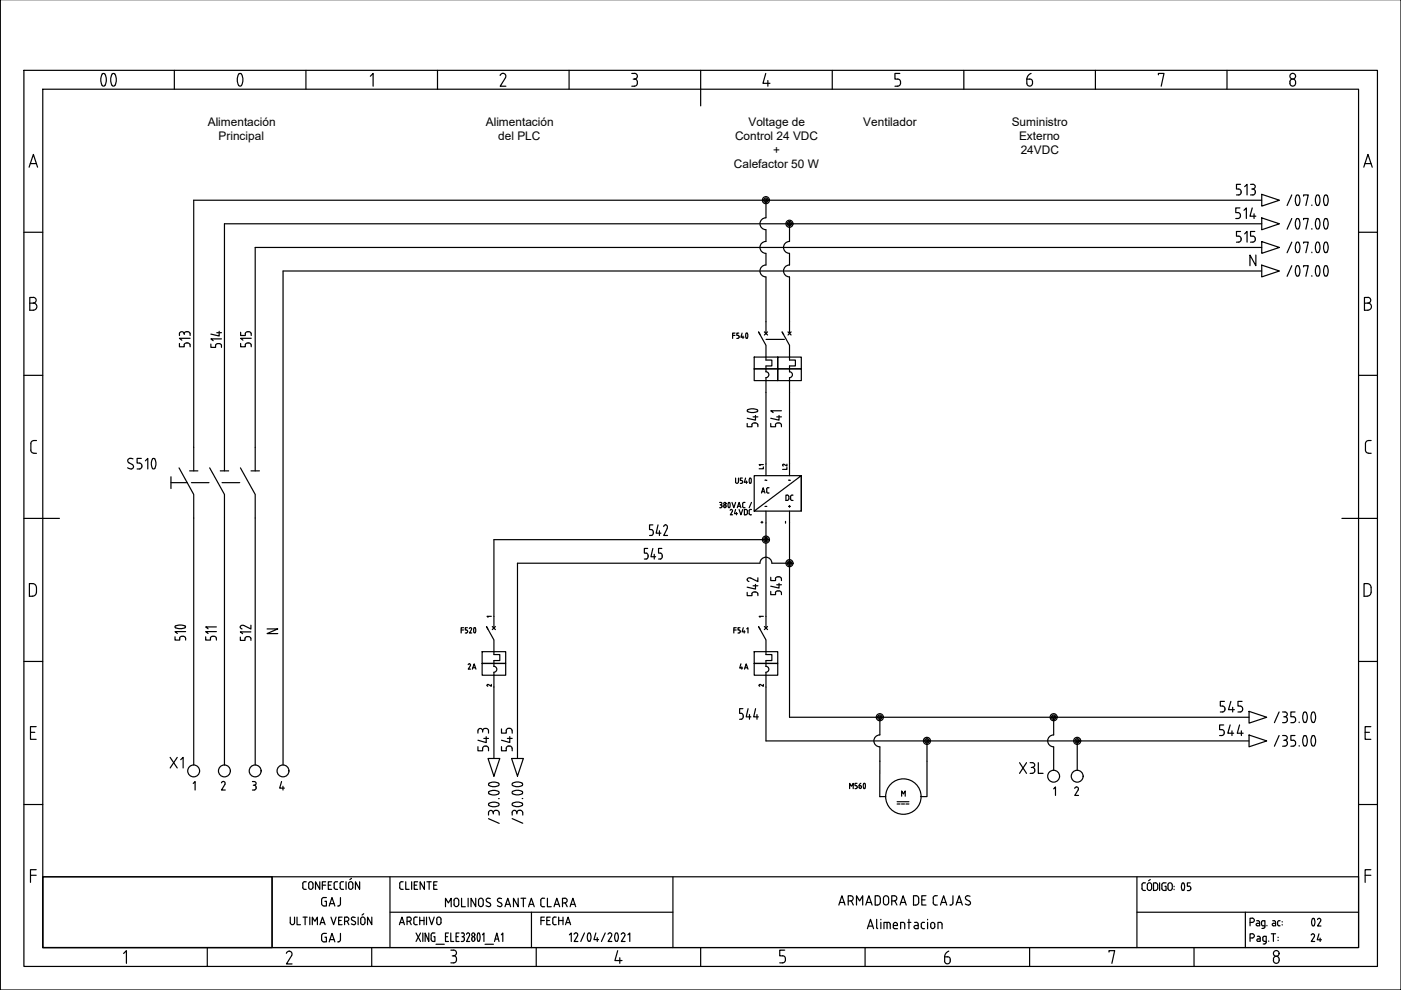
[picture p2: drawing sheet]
<svg xmlns="http://www.w3.org/2000/svg" width="297mm" height="210mm" viewBox="0 0 297 210" stroke-linecap="round" stroke-linejoin="round" font-family="sans-serif">
<g fill="none" stroke="#000" stroke-width=".25">
<path d="M.1 -.1v210h296.9v-210M5.1 14.9h286.9v190h-286.9zM9.1 18.9h278.9v182h-278.9zM37 14.9v4M64.9 14.9v4M78.5 16.2l.6-.6v2.7M92.8 14.9v4M106 16a.62 .62 0 0 1 .9-.4 .62 .62 0 0 1 .3 .9l-1.1 1.8h1.2M120.7 14.9v4M133.9 18.3h.6M133.9 15.6h.6M134.2 16.8h.3"/>
<path d="M134.5 15.6a.6 .6 0 0 1 .6 .6 .6 .6 0 0 1-.6 .6 .77 .77 0 0 1 .6 .7 .77 .77 0 0 1-.6 .8M148.6 14.9v7.6M162.4 15.6l-.6 2.1h1.4M162.8 17.1v1.2M176.5 14.9v4M189.7 18.3h.6M190.3 16.8a.77 .77 0 0 1 .6 .7 .77 .77 0 0 1-.6 .8M190.8 15.6h-1.1v1.2h.6M204.4 14.9v4M218.3 16.8a.73 .73 0 0 1 .6 .8 .73 .73 0 0 1-.8 .6l-.3-.3-.1-1.1h.6M218.6 15.6a1.37 1.37 0 0 0-.9 1.2M232.2 14.9v4"/>
<path d="M245.6 15.9v-.3h1.2l-.6 2.7M260.1 14.9v4M273.7 16.9a.68 .68 0 0 1 1 .6 .68 .68 0 0 1-1 .6l-.2-.7zM6.2 35.4l.9-2.7 .9 2.7M6.4 34.7h1.3M263 39.1h-.8v1l.7 .1 .2 .4M263.9 39.6l.5-.5v2.2M265.1 39.1h.5a.5 .5 0 0 1 .5 .5 .5 .5 0 0 1-.5 .5M289.1 35.4l.9-2.7 .9 2.7M289.4 34.7h1.3M5.1 49.2h4M162.4 53.7v2.5a1.26 1.26 0 0 0-1.3 1.2 1.26 1.26 0 0 0 1.3 1.3v12"/>
<path d="M162.4 42.5v3.7a1.27 1.27 0 0 0-1.3 1.3 1.27 1.27 0 0 0 1.3 1.2v2.5a1.26 1.26 0 0 0-1.3 1.3 1.26 1.26 0 0 0 1.3 1.2M167.4 53.7v2.5a1.26 1.26 0 0 0-1.3 1.2 1.26 1.26 0 0 0 1.3 1.3v12M167.4 47.4v3.8a1.26 1.26 0 0 0-1.3 1.3 1.26 1.26 0 0 0 1.3 1.2M263.1 40.8l-.2 .5h-.3M263.2 40.6v.2M265.4 40.1h.2M265.6 40.1a.6 .6 0 0 1 .6 .7M266.1 40.8l-.2 .5h-.3M266.3 54.1v2.2l-1.3-2.2v2.2M267.5 41.2l3.8 1.3-3.8 1.2zM267.5 46.2l3.8 1.2-3.8 1.3zM267.5 51.2l3.8 1.3-3.8 1.2z"/>
<path d="M267.5 56.2l3.8 1.3-3.8 1.2zM267.5 42.5h-226.4v57.3M267.5 47.4h-219.9v52.4M267.5 52.5h-213.4v47.3M267.5 57.5h-207.5v104.7M273.9 41.3l-1 2.3M273.9 46.3l-1 2.3M273.9 51.3l-1 2.3M273.9 56.3l-1 2.3M274.9 58.4l.2 .2 .3-.2M274.9 41.4l.2-.1a1.5 1.5 0 0 1 0 2.3 1.55 1.55 0 0 1-.2-2.2zM274.9 46.4l.2-.1a1.5 1.5 0 0 1 0 2.3 1.55 1.55 0 0 1-.2-2.2z"/>
<path d="M274.9 51.5l.2-.2a1.51 1.51 0 0 1 0 2.3l-.2-.1a2.11 2.11 0 0 1 0-2zM274.9 58.4a1.7 1.7 0 0 1 .2-2.1l.3 .1a2.13 2.13 0 0 1 0 2M276.4 41.6v-.3h1l-.5 2.3M276.4 46.6v-.3h1l-.5 2.3M276.4 51.6v-.3h1l-.5 2.3M276.4 56.6v-.3h1l-.5 2.3M278.1 43.5v.1M278.1 48.5v.1M278.1 53.5v.1M278.1 58.5v.1M279.1 58.4l.3 .2 .2-.2M279.1 41.4l.3-.1a1.5 1.5 0 0 1 0 2.3 1.55 1.55 0 0 1-.3-2.2z"/>
<path d="M279.1 46.4l.3-.1a1.5 1.5 0 0 1 0 2.3 1.55 1.55 0 0 1-.3-2.2zM279.1 51.5l.3-.2a1.51 1.51 0 0 1 0 2.3l-.3-.1a2.11 2.11 0 0 1 0-2zM279.1 58.4a1.7 1.7 0 0 1 .3-2.1l.2 .1a2.13 2.13 0 0 1 0 2M280.9 58.4l.2 .2 .3-.2M280.9 41.4l.2-.1a1.5 1.5 0 0 1 0 2.3 1.55 1.55 0 0 1-.2-2.2zM280.9 46.4l.2-.1a1.5 1.5 0 0 1 0 2.3 1.55 1.55 0 0 1-.2-2.2zM280.9 51.5l.2-.2a1.51 1.51 0 0 1 0 2.3l-.2-.1a2.11 2.11 0 0 1 0-2zM280.9 58.4a1.7 1.7 0 0 1 .2-2.1l.3 .1a2.13 2.13 0 0 1 0 2M288 49.2h4M5.1 79.6h4M6.3 64.3h.8M7.1 63a.6 .6 0 0 1 .6 .7 .6 .6 0 0 1-.6 .6 .75 .75 0 0 1 .7 .7 .75 .75 0 0 1-.7 .8"/>
<path d="M7.1 63.1h-.8v2.7h.8M38 72.8v.7h1.1v-.4M39 70.7a.51 .51 0 0 0-.5-.4 .51 .51 0 0 0-.5 .4v.4M39 73.1a.69 .69 0 0 1 .7-.4 .69 .69 0 0 1 .6 .4M39 70.7a.68 .68 0 0 1 .7-.4 .68 .68 0 0 1 .6 .4v.4M39.1 70.7v.2M40.3 71.7h-2.3l.6 .4M40.3 73.1v.4M46 70.5h1M46.5 72.8l.4 .2 .1 .7M46.5 72.8a.58 .58 0 0 0-.8 .4v.5h-1v-.7M46.5 70.2v1l-1.8-.4"/>
<path d="M47 71.9h-2.3l.5 .3M51 72.8v.7h1v-.4M51 70.4v.7h1v-.4a.67 .67 0 0 1 .6-.4 .67 .67 0 0 1 .6 .4M52 73.1a.67 .67 0 0 1 .6-.4 .67 .67 0 0 1 .6 .4M53.3 71.7h-2.3l.5 .4M53.3 70.7v.4M53.3 73.1v.4M155.3 71.1h.5M155.8 70.6h-.5v1.1M156.2 71.7h.3M156.6 70.6h-.4v.5l.4 .1 .1 .2-.2 .3M157.3 70.6l-.2 .9h.6"/>
<path d="M157.5 71.2v.5M158.3 70.6a.65 .65 0 0 1 0 1.1l-.2-.5zM159.9 78.2h5v2.5h-5zM159.9 75.7h5v2.5h-5zM161.1 70.9l-.3-.5 1.6 2.8v3.1h1.2v1.3h-1.2v1.2a.62 .62 0 0 1 .6 .6 .62 .62 0 0 1-.6 .7v.6M162.1 70.4l.6 .6M162.4 72h3.9M162.7 70.4l-.6 .6M164.9 78.2h5v2.5h-5zM164.9 75.7h5v2.5h-5zM166.1 70.9l-.3-.5 1.6 2.8v3.1h1.2v1.3h-1.2v1.2a.62 .62 0 0 1 .6 .6 .62 .62 0 0 1-.6 .7v18.3M167.1 70.4l.6 .6"/>
<path d="M167.7 70.4l-.6 .6M288 79.6h4M289.3 64.3h.7M290 63a.6 .6 0 0 1 .6 .7 .6 .6 0 0 1-.6 .6 .75 .75 0 0 1 .8 .7 .75 .75 0 0 1-.8 .8h-.7v-2.7h.7M6.5 95.4a.67 .67 0 0 0 .7 .7h.5M6.5 94.1v1.3M7.7 93.4h-.5a.67 .67 0 0 0-.7 .7M38 99.2l3.1 5.6v57.4M40.2 99.8h1.8M44.5 99.2l3.1 5.6v57.4M46.7 99.8h1.8M51 99.2l3.1 5.6v57.4"/>
<path d="M53.2 99.8h1.8M162.4 83.2v15.2M164.4 90.1a.69 .69 0 0 1 .6-.4 .69 .69 0 0 1 .7 .4M164.7 88.4h1M165.2 88.1v1l-1.8-.4M165.7 87.1h-2.3l.5 .4M165.7 90.1v.4M290.2 93.4a.67 .67 0 0 0-.7 .7v1.3a.67 .67 0 0 0 .7 .7M290.2 96.1h.5M290.2 93.4h.5M5.1 109.9h7.5M40.6 102.3h3.7"/>
<path d="M47.1 102.3h3.7M137.3 116.3h-.7v1h.6l.2 .5M137.4 118l-.2 .5h-.6M137.4 117.8v.2M138.4 116.3l-.4 1.7h1M138.7 117.5v1M140.3 116.3h-.7v1a.66 .66 0 0 1 .8 .4 .66 .66 0 0 1-.4 .8h-.4M152.6 106.5l.4 .1 .1 .2-.3 .2M152.7 107h.1M152.8 107a.31 .31 0 0 1 .3 .3 .31 .31 0 0 1-.3 .3h-.2M154.5 106.5a.63 .63 0 0 1 0 1.1l-.2-.5zM155.1 108l.2 .2v.2"/>
<path d="M155.1 108l-.3 .2M155.2 106.5l.4 1.1 .4-1.1M155.3 108.4l-.5 .7h.5M156 101.4l-.1 .8 .3 .3 .3-.2 .1-.9M156 108l-.3 .9h.6M156.2 108.7v.4M156.3 107.6l.4-1.1 .4 1.1M156.4 107.4h.6M156.7 108l.4 1.1 .4-1.1M157.4 101.4h-.4v.5h.4v.2M157.4 102.2v.2l-.4 .1M157.4 107.4l.2 .2h.4"/>
<path d="M157.5 102.1v.1M157.5 106.8v.6M157.8 108l.6 .2 .1 .6-.2 .3h-.5zM158 106.5l-.4 .1-.2 .2M158.1 101.4l-.3 .8h.7M158.3 102v.5M158.8 108.9l.2 .2h.3M158.8 108.3v.6M158.9 101.4v.8l.1 .3 .2-.1M159.3 108h-.3l-.2 .3M159.3 106.5l-.5 1.1M159.9 108.4v-7.5h10v7.5h-10l10-7.5v7.5"/>
<path d="M161.3 110.7h.4M161.6 110.5v.4M162.4 108.4v24.8M162.4 114.4h-57.7v18.8M163.6 119.4a1.26 1.26 0 0 0-1.2-1.3 1.26 1.26 0 0 0-1.3 1.3h-51.4v41.4M163.7 119.4h3.7M166.5 110.5v.4M167.4 108.4v43.7h97.4M284.5 109.9h7.5M7.7 124.5a.82 .82 0 0 0-.8-.8h-.7v2.7a1.17 1.17 0 0 0 1.4-.5l.1-.3M7.7 124.6v1M43.6 135v.7h1v-.4a.69 .69 0 0 1 .6-.4 .69 .69 0 0 1 .7 .4v.4"/>
<path d="M45.9 133.9h-2.3l.5 .4M45.9 132.9h-2.3l.5 .4M51.7 132.6a.43 .43 0 0 0-.7 .1 .43 .43 0 0 0 .3 .6M52.4 135l-.4 .2v.6h-1v-.7M52.5 135a.56 .56 0 0 1 .7 .4M53.2 134h-2.2l.4 .4M53.2 132.6v.8l-1.5-.8M53.2 135.4v.4M97.8 133.6h.5M98.3 133.1h-.5v1.1M99.1 133.1h-.5v.5h.5v.2M99.1 133.9v.2l-.5 .1"/>
<path d="M99.2 133.8v.2M99.5 133.3l.3-.2 .2 .1-.5 1h.5M100.5 133.1h.1a.63 .63 0 0 1 0 1.1l-.1-.1M100.5 133.1l-.1 .5 .1 .5M102.2 138.2h5v2.5h-5zM103.4 133.4l-.2-.5 1.5 2.8v3.1h1.3v1.3h-1.3v1.2M104.4 132.8l.6 .7M105 132.8l-.6 .7M155.6 133.6h.5M156.1 133.1h-.5v1.1M156.9 133.1h-.4v.5h.4l.1 .2-.1 .3-.4 .1M157.6 133.1l-.3 .9h.7"/>
<path d="M157.8 133.7v.5M158.3 133.3l.3-.2v1.1M159.9 138.2h5v2.5h-5zM161.1 133.4l-.3-.5 1.6 2.8v3.1h1.2v1.3h-1.2v1.2M162.1 132.8l.6 .7M162.7 132.8l-.6 .7M290.7 124.5a.82 .82 0 0 0-.8-.8h-.7v2.7a1.17 1.17 0 0 0 1.4-.5l.1-.3M290.7 124.6v1M5.1 140.2h4M6.5 155.3h.9M7.7 154.1h-1.2v2.7h1.2M102.2 140.7h5v2.5h-5z"/>
<path d="M104.7 141.3a.62 .62 0 0 1 .6 .6 .62 .62 0 0 1-.6 .6M104.7 142.6v18.2M156.8 152.5h.4M157.2 151.2a.66 .66 0 0 1 .4 .7 .66 .66 0 0 1-.4 .6M157.5 150.3h-.7v.9h.4M158.6 150.3l-.4 1.7h1M158.9 151.5v1M159.9 140.7h5v2.5h-5zM160.2 150.3l-.4 1.7h1M160.5 151.5v1M162.4 141.3a.62 .62 0 0 1 .6 .6 .62 .62 0 0 1-.6 .6v14.6h102.4M186.5 152.1v3.7a1.26 1.26 0 0 0-1.2 1.3 1.26 1.26 0 0 0 1.2 1.2"/>
<path d="M186.5 158.4v10.5h1.3M196.5 157.1v11.8h-1.2M223.4 152.1v3.7a1.26 1.26 0 0 0-1.3 1.3 1.26 1.26 0 0 0 1.3 1.2M223.4 158.4v4.9M228.4 157.1v6.2M264.8 155.8l3.8 1.3-3.8 1.2zM264.8 150.8l3.8 1.3-3.8 1.2zM271.2 155.9l-1 2.3M271.2 151l-1 2.2M271.9 155.9h.5a.5 .5 0 0 1 .5 .5 .5 .5 0 0 1-.5 .5M271.9 151h.5a.5 .5 0 0 1 .5 .5 .5 .5 0 0 1-.5 .4M271.9 158.2h.5"/>
<path d="M271.9 153.2h.5M272.2 157h.2M272.2 152h.2M272.4 156.9l.5 .3v.2M272.4 151.9l.3 .1 .2 .4M272.9 157.7l-.2 .4-.3 .1M272.9 152.7l-.2 .4-.3 .1M273 152.5v.2M273 157.5v.2M273.7 158.2h.5M273.7 153.2h.5M274.6 155.9h-.9v1.1h.7l.3 .4"/>
<path d="M274.6 151h-.9v1l.5-.1a.64 .64 0 0 1 .5 .7 .64 .64 0 0 1-.5 .6M274.7 157.5a.56 .56 0 0 1-.5 .7M275.4 153.1v.1M275.4 158.1v.1M276.4 156.1l.3-.2a1.51 1.51 0 0 1 0 2.3l-.3-.1a2.11 2.11 0 0 1 0-2zM276.4 151.1l.3-.1a1.5 1.5 0 0 1 0 2.2 1.55 1.55 0 0 1-.3-2.1zM278.2 156.1l.2-.2a1.51 1.51 0 0 1 0 2.3l-.2-.1a2.11 2.11 0 0 1 0-2zM278.2 151.1l.2-.1a1.5 1.5 0 0 1 0 2.2 1.55 1.55 0 0 1-.2-2.1zM288 140.2h4M289.4 155.3h1M290.6 154.1h-1.2v2.7h1.2M5.1 170.6h4"/>
<path d="M41 166.1l.4-.4v1.8M46.9 166l.1-.2a.4 .4 0 0 1 .6 0 .4 .4 0 0 1 .1 .5l-.7 1.2h.8M53.5 165.7h.4a.39 .39 0 0 1 .4 .4 .39 .39 0 0 1-.4 .4M53.7 166.5h.2M53.9 166.5l.4 .4M54.3 167.1l-.2 .3-.6 .1M54.3 166.9v.2M59.7 165.7l-.4 1.4h1M60 166.7v.8M103.5 160.8h2.5l-1.3 3.8zM103.6 173.6l2.2 1M103.7 170.3l-.1 .3 .1 .2"/>
<path d="M103.7 167.8l-.1 .3 .1 .2M103.7 166.1l-.1 .2 .1 .3M103.7 170.3a1.66 1.66 0 0 1 2.1 .3l-.1 .2a2.11 2.11 0 0 1-2 0M103.7 167.8a1.66 1.66 0 0 1 2.1 .3l-.1 .2a2.11 2.11 0 0 1-2 0M103.7 166.1a1.66 1.66 0 0 1 2.1 .2l-.1 .3a2.11 2.11 0 0 1-2 0M104.6 172.3a.5 .5 0 0 0-.5-.5 .5 .5 0 0 0-.5 .5v.5M104.6 172.3a.64 .64 0 0 1 .6-.5 .64 .64 0 0 1 .6 .5M104.6 172.3v.3M105.7 169.3h.1M105.8 172.3v.5M108.5 160.8h2.5l-1.3 3.8zM108.6 172.3a.5 .5 0 0 1 .5-.5 .5 .5 0 0 1 .5 .5"/>
<path d="M108.6 173.6l2.2 1M108.6 172.3v.5M109.6 172.3a.62 .62 0 0 1 .6-.5 .62 .62 0 0 1 .6 .5v.5M109.6 172.3v.3M110.7 170.3l.1 .2-.1 .3M110.7 167.8l.1 .2-.1 .3M110.7 166.1l.1 .2-.1 .3M110.7 170.3a1.7 1.7 0 0 0-2.1 .2 1.55 1.55 0 0 0 2.1 .3M110.7 167.8a1.7 1.7 0 0 0-2.1 .2 1.55 1.55 0 0 0 2.1 .3M110.7 166a1.67 1.67 0 0 0-2.1 .3 1.55 1.55 0 0 0 2.1 .3M110.7 169.3h.1M180.1 167.2v-1.1l.4 .6 .4-.6v1.1"/>
<path d="M181.3 167.2h.2M181.7 166.1h-.4v.5h.4l.1 .2-.3 .4M182.1 166.6h.3a.29 .29 0 0 1 .2 .3 .29 .29 0 0 1-.4 .2zM182.5 166.1l-.4 .5M183.2 166.1a.65 .65 0 0 1 0 1.1l-.2-.6zM223.4 167.3l.4-.5v1.8M227.9 167.2v-.2a.4 .4 0 0 1 .6-.1 .4 .4 0 0 1 .1 .5l-.7 1.2h.8M288 170.6h4M6.5 185.6h1.2M7.7 184.4h-1.2v2.7M9.1 185.9h48.6v15h-48.6zM9.1 185.9h278.9v15h-278.9z"/>
<path d="M57.7 185.9v15M61.5 194.5v1.1M61.5 195.6a.46 .46 0 0 0 .5 .5 .46 .46 0 0 0 .4-.5M62.4 194.5v1.1M63 194.5v1.6h.7M64.2 194.5h.9M64.7 194.5v1.6M64.9 187h-.5a1.44 1.44 0 0 0-.2 1.4l.7 .2M65.4 187.4a.46 .46 0 0 1 .5-.5 .46 .46 0 0 1 .4 .5M65.5 187.4v.7M65.7 194.5v1.6M66.2 196.1v-1.6l.6 .8 .5-.8v1.6"/>
<path d="M66.4 187.4l-.1 .7a.46 .46 0 0 1-.4 .5 .46 .46 0 0 1-.5-.5M67.8 187v1.6l-.9-1.6v1.6M67.8 196.1l.6-1.6 .5 1.6M68.3 187.7h.8M69.1 187h-.8v1.6M69.6 187.7h.5M70.2 194.5l.5 1.6 .6-1.6M70.3 187h-.7v1.6h.7M70.9 187.4v.8M71.6 187h-.6l-.2 .3M72.1 187.4v.8M72.5 194.5h-.7v1.6h.7"/>
<path d="M72.8 187h-.5l-.2 .3M73.4 187v1.6M73.5 194.4a.46 .46 0 0 1 .5 .5 .46 .46 0 0 1-.5 .4M73.5 194.5h-.4v1.6M73.9 187.4a.46 .46 0 0 1 .5-.5 .46 .46 0 0 1 .4 .5M73.9 187.4v.7M74.5 186.2l-.3 .3M74.8 187.4v.7M74.9 194.5h.4M74.9 194.4l-.4 .3 .2 .4M75.2 195.4l.2 .4-.4 .3M75.9 194.5v1.6"/>
<path d="M76.2 187v1.6l-.8-1.6v1.6M76.5 195.6a.46 .46 0 0 0 .4 .5 .46 .46 0 0 0 .5-.5M76.5 195.6v-.7a.46 .46 0 0 1 .4-.5 .46 .46 0 0 1 .5 .5v.7M77.1 193.7l-.3 .3M78.8 194.5v1.6l-.9-1.6v1.6M82.7 193.4h60M82.7 185.9v15M84.7 196.1l.5-1.6 .6 1.6M84.8 195.6h.8M85.1 186.9l-.2 .1a1.44 1.44 0 0 0-.1 1.4l.3 .2M85.2 188.6h.3M85.2 187h.3"/>
<path d="M86 187v1.6h.7M86.3 195.3h.4M86.7 194.4a.46 .46 0 0 1 .5 .5 .46 .46 0 0 1-.5 .4M86.7 194.5h-.4v1.6M86.8 195.3l.4 .8M87.3 187v1.6M87.8 187.7h.6M88.1 194.4l-.2 .1a1.44 1.44 0 0 0-.1 1.4l.7 .2M88.1 194.5h.4M88.2 197.8l1 1.8M88.5 187h-.7v1.6h.7M89 194.5v1.6"/>
<path d="M89 195.2h.9M89.2 197.8l-1 1.8M89.6 197.8v1.8M89.9 194.5v1.6M90 187v1.6l-.9-1.6v1.6M90.4 194.5v1.6M90.5 187h.9M90.9 197.8v1.8l-.8-1.8v1.8M91 194.5l.5 1.6 .6-1.6M91 187v1.6M92 187.7h.5M92.2 197.8l-.6 .1a1.54 1.54 0 0 0 0 1.6l.6 .1v-1h-.2"/>
<path d="M92.6 195.6a.46 .46 0 0 0 .4 .5 .46 .46 0 0 0 .5-.5M92.6 195.6v-.7a.46 .46 0 0 1 .4-.5 .46 .46 0 0 1 .5 .5v.7M92.7 187h-.7v1.6h.7M94.5 192.2v-1.7l.6 .9 .6-.9v1.7M94.5 198.6h.4M95.1 197.8h-.6v1.8h.6M95.6 197.8v1.8h.6M96.3 190.7a.5 .5 0 0 1 .6-.3 .5 .5 0 0 1 .3 .5v.8a.49 .49 0 0 1-.4 .5 .49 .49 0 0 1-.5-.5zM96.7 198.6h.5M97.3 197.8h-.6v1.8h.6M97.8 197.8h.3a.4 .4 0 0 1 .4 .4 .4 .4 0 0 1-.4 .4M97.9 190.5v1.7h.8"/>
<path d="M98 198.6a.51 .51 0 0 1 .5 .4 .51 .51 0 0 1-.4 .6h-.3M98.9 198.1l.3-.3a.39 .39 0 0 1 .3 .6M99.3 190.5v1.7M99.5 198.4l-.6 1.2h.7M100.2 198.7a.45 .45 0 0 1 .5 .4 .45 .45 0 0 1-.5 .4l-.2-.5zM100.9 190.5v1.7l-1-1.7v1.7M101.3 197.9h.3M101.3 199.5h.3M101.3 197.9a2.06 2.06 0 0 0 0 1.6M101.5 190.7a.5 .5 0 0 1 .6-.3 .5 .5 0 0 1 .4 .5v.8a.5 .5 0 0 1-.5 .5 .5 .5 0 0 1-.5-.5zM101.6 197.9a2.06 2.06 0 0 1 0 1.6M102.3 198.2l.3-.4v1.8"/>
<path d="M103 192l.6 .2M103.3 191.2l.7 .6v.3l-.3 .1M104 190.5a.47 .47 0 0 0-.7 0 .47 .47 0 0 0 0 .7M104.8 199.6l.5-1.8 .5 1.8M105 199.1h.7M106.3 198.2l.3-.4v1.8M106.3 190.5a.47 .47 0 0 0-.6 0 .47 .47 0 0 0 0 .7l.5 .3a.44 .44 0 0 1 .1 .6 .44 .44 0 0 1-.7 0l-.1-.1M107.1 192.2l.6-1.7 .6 1.7M107.2 191.7h.9M109.9 190.5v1.7l-1-1.7v1.7M110.5 190.5h1M111 190.5v1.7"/>
<path d="M112.1 192.2l.6-1.7 .6 1.7M112.2 191.7h.9M112.7 193.4v7.5M114.6 191.8l.3 .4h.2M115.5 190.5l-.4-.1-.4 .3v1.1M116.1 190.5v1.7h.8M117.5 192.2l.6-1.7 .6 1.7M117.6 191.7h.9M119.3 191.4h.5M119.8 190.4a.5 .5 0 0 1 .5 .5 .5 .5 0 0 1-.5 .5M119.8 190.5h-.5v1.7M119.9 191.4l.4 .8"/>
<path d="M120.7 198.2l.4-.4v1.8M120.9 192.2l.6-1.7 .6 1.7M121 191.7h.9M122.5 198.4l-.8 1.2h.8M123.9 197.8l-.8 1.8M124.7 197.9l.2-.1a1.23 1.23 0 0 1 0 1.8h-.1a1.44 1.44 0 0 1-.1-1.7zM126.3 197.8l-.4 1.4h1M126.6 198.8v.8M128.3 197.8l-.8 1.8M128.9 198.1a.41 .41 0 0 1 .5-.3 .41 .41 0 0 1 .3 .6l-.8 1.2h.8M130.5 197.9a1.68 1.68 0 0 0 0 1.6M130.5 197.9l.2-.1a1.23 1.23 0 0 1 0 1.8l-.2-.1"/>
<path d="M131.7 198.1l.1-.2a.4 .4 0 0 1 .5 0 .4 .4 0 0 1 .2 .5l-.8 1.2h.8M133.1 198.2l.4-.4v1.8M142.7 185.9v15M177.8 191.9l.7-2 .7 2M178 191.3h1M179.8 191h.6M180.4 191a.54 .54 0 0 0 .5-.5 .54 .54 0 0 0-.5-.6h-.6v2M180.5 191l.4 .9M181.6 191.9v-2l.7 1.1 .6-1.1v2M183.6 191.9l.6-2 .7 2M183.8 191.3h.9M183.9 196.9l.7-2 .6 2"/>
<path d="M184.1 196.4h.9M185.6 189.9h.4a.64 .64 0 0 1 .7 .6l-.1 .8a.6 .6 0 0 1-.6 .6h-.4zM185.9 194.9v1.8l.2 .2M186.8 194.9v.1M186.8 195.6v1.3M188.1 195.6v1.3M188.3 195.6l.4 .1 .1 1.2M188.3 195.6h-.9v1.3M188.4 190.5a.54 .54 0 0 0-.5-.6 .54 .54 0 0 0-.6 .6v.8a.54 .54 0 0 0 .6 .6 .54 .54 0 0 0 .5-.6M188.4 190.5v.8M189.1 191h.5M189.4 196.2h.9a.45 .45 0 0 0-.3-.6 .45 .45 0 0 0-.6 .4v.7l.3 .2"/>
<path d="M189.6 191a.54 .54 0 0 0 .5-.5 .54 .54 0 0 0-.5-.6h-.5v2M189.7 196.9h.6M189.7 191l.5 .9M190.8 191.9l.7-2 .6 2M191 191.3h.9M191.4 195.6l.4 .1v1.2M191.4 195.6h-.4v1.3M192.5 195.6h.6M192.7 194.9v2M193.9 195.6h.4M194.2 189.9a.6 .6 0 0 1 .6 .6v.8a.6 .6 0 0 1-.6 .6M194.2 189.9h-.5v2h.5"/>
<path d="M194.3 195.6l.3 .1 .1 1.2h-.6M194.7 196.2h-.6a.33 .33 0 0 0-.3 .4 .33 .33 0 0 0 .3 .3M195.4 190.8h.7M195.7 195.6h-.2a.92 .92 0 0 0 0 1.2l.2 .1M195.7 195.6h.3M195.7 196.9h.3M196.3 189.9h-.9v2h.9M196.7 194.9v.1M196.7 195.6v1.3M197.4 195.8a.43 .43 0 0 1 .5-.2 .43 .43 0 0 1 .3 .4v.5a.43 .43 0 0 1-.4 .4 .43 .43 0 0 1-.5-.4zM198.7 189.9l-.6 .1a1.72 1.72 0 0 0-.2 1.6l.2 .2 .6 .1M199.3 195.6l.4 .1v1.2"/>
<path d="M199.4 195.6h-.5v1.3M199.4 191.9l.7-2 .6 2M199.6 191.3h.9M202 191.5a.49 .49 0 0 1-.6 .4M202 189.9v1.6M202.7 191.9l.7-2 .6 2M202.9 191.3h.9M205.7 190a.51 .51 0 0 0-.8 0 .51 .51 0 0 0 0 .7l.6 .4a.49 .49 0 0 1 .1 .7 .49 .49 0 0 1-.7 0l-.2-.1M241.1 185.9v15M241.1 193.4h46.9M242.5 187.2h-.2a1.44 1.44 0 0 0-.1 1.4l.7 .2M242.5 187.2h.4"/>
<path d="M243.3 188.3a.46 .46 0 0 0 .4 .5 .46 .46 0 0 0 .5-.5M243.3 188.4v-.8a.46 .46 0 0 1 .4-.4 .46 .46 0 0 1 .5 .4v.8M243.9 186.5l-.4 .2M245 187.2h.2l.3 .5M245 187.2h-.4v1.6h.4M245.5 188.3l-.3 .4-.2 .1M264 193.4v7.5M265 198.9h.5a.44 .44 0 0 0 .4-.5 .44 .44 0 0 0-.4-.4h-.5v1.6M265 195.6h.5a.44 .44 0 0 0 .4-.5 .44 .44 0 0 0-.4-.4h-.5v1.6M266.4 195.2h.3M266.6 198.5l.4 .1 .2 .2v.8h-.5M266.7 199.1l-.2 .2 .2 .3"/>
<path d="M266.7 195.2l.3 .3M266.7 199.1h.5M267.1 195.5v.8l-.7-.1 .1-.4h.6M267.6 196.8h.3M267.7 199.3l.4 .3M267.7 199.3l.1-.6 .7-.2v1.3M268.1 199.6h.4M268.2 196.5l-.3 .3M268.2 196.3l-.7-.2v-.6l.1-.2 .6-.1v1.3M268.4 199.8l-.1 .3h-.5M268.6 196.2v.1M269 199.5v.1"/>
<path d="M269.5 198h1M269.8 195.2l.6 .2 .1 .9h-.6l-.2-.3 .2-.2h.6M270 198v1.6M271 198.7v.1M271 199.3v.1M271.4 195.2l-.5 .2v.6l.1 .3h.4M271.9 195.4v.1M271.9 196v.1M289.4 185.6h1.2M290.6 184.4h-1.2v2.7M26.2 202.2l.6-.6v2.7M43.9 200.9v4"/>
<path d="M60.7 202.1a.61 .61 0 0 1 .8-.4 .61 .61 0 0 1 .3 .9M61.8 202.6l-1.1 1.8h1.2M78.8 200.9v4M92.4 200.2h1.8M95.6 201.5h.6M95.9 202.7h.3M96.2 201.4a.6 .6 0 0 1 .6 .6 .6 .6 0 0 1-.6 .6M96.2 202.6a.6 .6 0 0 1 .6 .6M96.8 203.3a.69 .69 0 0 1-.6 .8h-.6M102.8 200.2h1.8M113.7 200.9v4M131 201.6l-.6 2.1h1.5"/>
<path d="M131.4 203.1v1.2M148.6 200.9v4M165.3 204.1h.6M165.9 202.6a.6 .6 0 0 1 .6 .6M166.4 201.5h-1.1v1.2h.6M166.5 203.3a.69 .69 0 0 1-.6 .8M183.4 200.9v4M200.9 202.9a.73 .73 0 0 1 .6 .8 .73 .73 0 0 1-.9 .6l-.3-.5M200.9 202.9h-.6v.9M201.2 201.7a1.37 1.37 0 0 0-.9 1.2M218.3 200.9v4M235.1 201.9v-.3h1.2l-.6 2.7"/>
<path d="M253.2 200.9v4M270 203.4a.6 .6 0 0 1 .6-.7 .6 .6 0 0 1 .6 .7M270 203.4a.62 .62 0 0 0 .4 .8 .62 .62 0 0 0 .8-.6M271.2 203.4v.3"/>
<circle cx="274.1" cy="16.2" r=".6"/>
<circle cx="162.4" cy="42.4" r=".75"/>
<circle cx="162.4" cy="42.4" r=".48"/>
<circle cx="162.4" cy="42.4" r=".24"/>
<circle cx="167.4" cy="47.4" r=".75"/>
<circle cx="167.4" cy="47.4" r=".48"/>
<circle cx="167.4" cy="47.4" r=".24"/>
<circle cx="153.7" cy="107.3" r=".28"/>
<circle cx="153.7" cy="106.8" r=".24"/>
<circle cx="162.4" cy="114.4" r=".75"/>
<circle cx="162.4" cy="114.4" r=".48"/>
<circle cx="162.4" cy="114.4" r=".24"/>
<circle cx="167.4" cy="119.4" r=".75"/>
<circle cx="167.4" cy="119.4" r=".48"/>
<circle cx="167.4" cy="119.4" r=".24"/>
<circle cx="186.5" cy="152.1" r=".75"/>
<circle cx="186.5" cy="152.1" r=".48"/>
<circle cx="186.5" cy="152.1" r=".24"/>
<circle cx="196.5" cy="157.1" r=".75"/>
<circle cx="196.5" cy="157.1" r=".48"/>
<circle cx="196.5" cy="157.1" r=".24"/>
<circle cx="223.4" cy="152.1" r=".75"/>
<circle cx="223.4" cy="152.1" r=".48"/>
<circle cx="223.4" cy="152.1" r=".24"/>
<circle cx="228.4" cy="157.1" r=".75"/>
<circle cx="228.4" cy="157.1" r=".48"/>
<circle cx="228.4" cy="157.1" r=".24"/>
<circle cx="41.1" cy="163.5" r="1.26"/>
<circle cx="47.6" cy="163.5" r="1.26"/>
<circle cx="54.1" cy="163.5" r="1.26"/>
<circle cx="60" cy="163.5" r="1.26"/>
<circle cx="191.5" cy="168.9" r="3.8"/>
<circle cx="223.4" cy="164.6" r="1.26"/>
<circle cx="228.4" cy="164.6" r="1.26"/>
<circle cx="100.3" cy="198.2" r=".36"/>
<circle cx="270.6" cy="202.1" r=".6"/>
</g>
<g font-size="9.3">
<text x="16.6" y="20.8">00</text>
<text x="45.5" y="20.8">0</text>
</g>
<text font-size="8.4" x="25" y="102">S510</text>
<text font-size="7.1" x="41.3" y="137.6" transform="rotate(-90 41.3 137.6)">510</text>
<g font-size="6.6">
<text x="162.3" y="91.7" transform="rotate(-90 162.3 91.7)">540</text>
<text x="247.3" y="190.9">05</text>
<text x="274.8" y="198.3">02</text>
</g>
<g font-size="5.7">
<text x="261.1" y="47.6">514</text>
<text x="257.5" y="157.3">544</text>
</g>
<g font-size="5.3">
<text x="261.4" y="52.6">515</text>
<text x="136.9" y="114.7">542</text>
<text x="161.9" y="127.7" transform="rotate(-90 161.9 127.7)">542</text>
<text x="166.9" y="127.4" transform="rotate(-90 166.9 127.4)">545</text>
<text x="257.9" y="152">545</text>
<text x="104.8" y="160.5" transform="rotate(-90 104.8 160.5)">543</text>
<text x="109.7" y="160.5" transform="rotate(-90 109.7 160.5)">545</text>
<text x="35.3" y="164">X1</text>
<text x="215.2" y="165.1">X3L</text>
<text x="67.4" y="201.1">GAJ</text>
</g>
<text font-size="4.9" x="67.4" y="193.3">GAJ</text>
<g font-size="4.4">
<text x="98.4" y="143.2">2A</text>
<text x="155.9" y="143.2">4A</text>
<text x="113.9" y="197.2">FECHA</text>
<text x="276.9" y="200.7">24</text>
</g>
<g font-size="4">
<text x="160.5" y="105.8">AC</text>
<text x="165.8" y="107.2">DC</text>
<text x="55.7" y="135.5">N</text>
<text x="190.1" y="170">M</text>
</g>
<g font-size="3.5">
<text x="160.2" y="100.5">L1</text>
<text x="167.9" y="100.9" transform="rotate(-90 167.9 100.9)">L2</text>
</g>
<g font-size="3.1">
<text x="166.2" y="103.4">~</text>
<text x="166.2" y="108.7">+</text>
<text x="102.3" y="146.8">2</text>
<text x="160.2" y="146.8">2</text>
</g>
<g font-size="2.6">
<text x="161.2" y="108.7">-</text>
<text x="102.3" y="131.9">1</text>
<text x="160.2" y="131.9">1</text>
</g>
<g font-size="2.5">
<text x="44.1" y="26.7">Alimentación</text>
<text x="46.3" y="29.6">Principal</text>
<text x="103" y="26.7">Alimentación</text>
<text x="105.6" y="29.7">del PLC</text>
<text x="155.8" y="29.7">Control 24 VDC</text>
<text x="158.7" y="26.6">Voltage de</text>
<text x="183" y="26.6">Ventilador</text>
<text x="214.5" y="26.7">Suministro</text>
<text x="216.1" y="29.7">Externo</text>
<text x="155.6" y="35.7">Calefactor 50 W</text>
<text x="163.9" y="32.7">+</text>
<text x="216.4" y="32.7">24VDC</text>
</g>
</svg>
